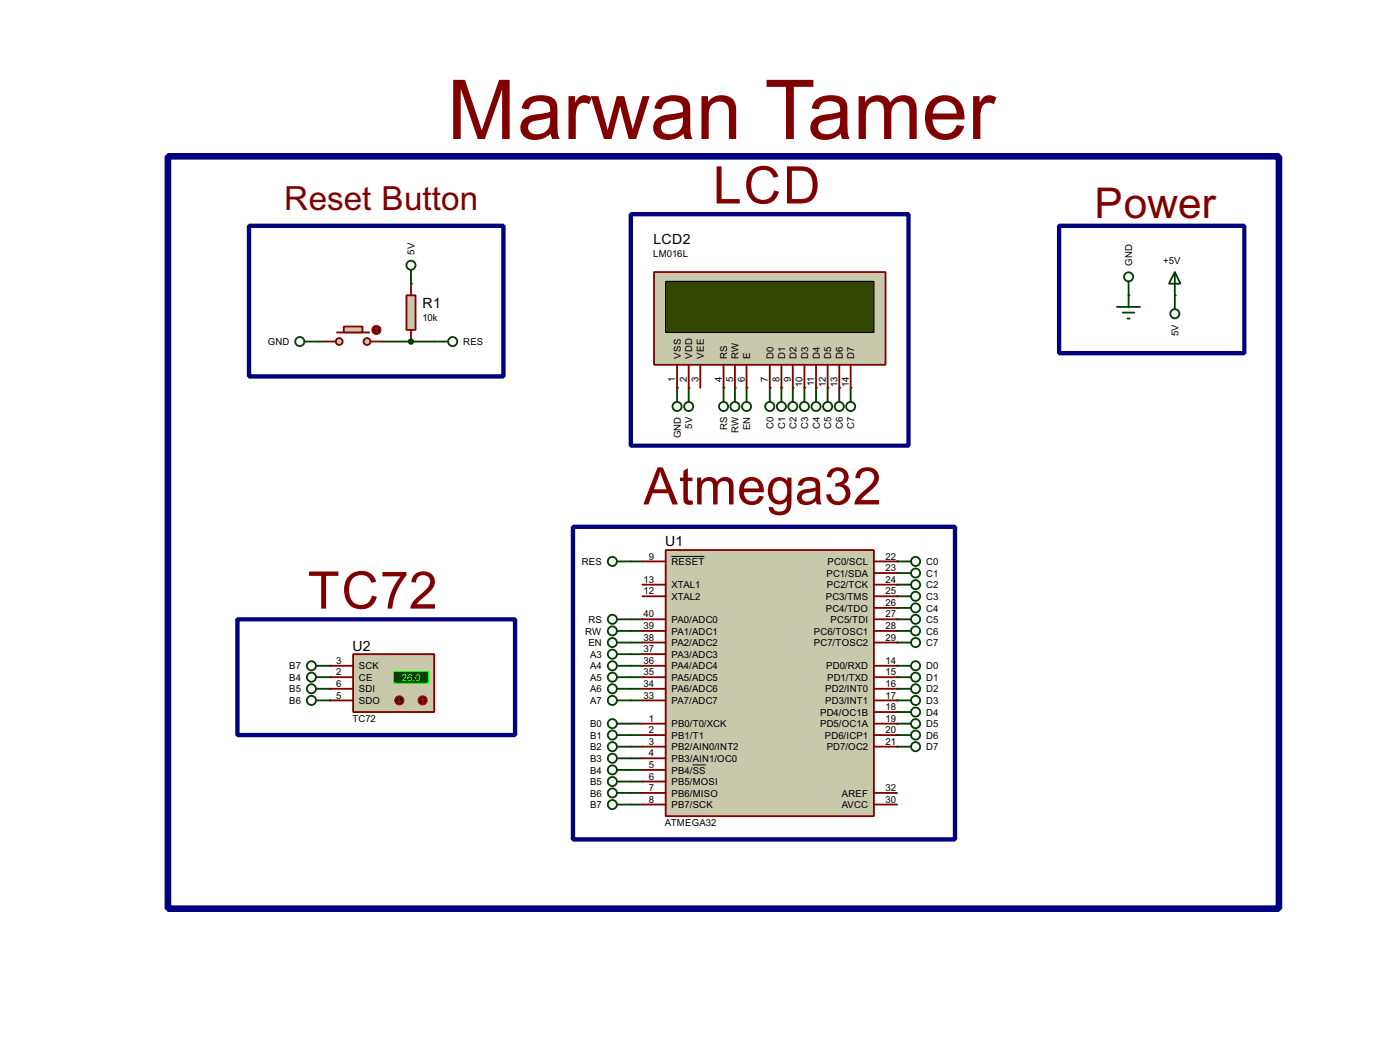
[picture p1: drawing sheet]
<svg xmlns="http://www.w3.org/2000/svg" width="307mm" height="231mm" viewBox="0 0 307 231" stroke-linecap="round" stroke-linejoin="round" font-family="sans-serif">
<path d="M69.9 75h1.3" fill="none" stroke="#004000" stroke-width=".4"/>
<g fill="#004000">
<circle cx="90.2" cy="62.3" r=".2"/>
<circle cx="90.2" cy="75" r=".2"/>
</g>
<path d="M83.9 75h11.4" fill="none" stroke="#004000" stroke-width=".4"/>
<g fill="#004000">
<circle cx="257.9" cy="64.8" r=".2"/>
<circle cx="247.7" cy="64.8" r=".2"/>
<circle cx="186.7" cy="85.1" r=".2"/>
<circle cx="184.2" cy="85.1" r=".2"/>
<circle cx="181.7" cy="85.1" r=".2"/>
<circle cx="179.1" cy="85.1" r=".2"/>
<circle cx="176.6" cy="85.1" r=".2"/>
<circle cx="174" cy="85.1" r=".2"/>
<circle cx="171.5" cy="85.1" r=".2"/>
<circle cx="169" cy="85.1" r=".2"/>
<circle cx="163.9" cy="85.1" r=".2"/>
<circle cx="161.3" cy="85.1" r=".2"/>
<circle cx="158.8" cy="85.1" r=".2"/>
<circle cx="148.6" cy="85.1" r=".2"/>
<circle cx="151.2" cy="85.1" r=".2"/>
<circle cx="72.4" cy="148.6" r=".2"/>
<circle cx="72.4" cy="146.1" r=".2"/>
<circle cx="72.4" cy="153.7" r=".2"/>
<circle cx="72.4" cy="151.2" r=".2"/>
</g>
<path d="M138.5 123.2h2.5M138.5 158.8h2.5M138.5 161.3h2.5M138.5 163.9h2.5M138.5 166.4h2.5M138.5 169h2.5M138.5 171.5h2.5M138.5 174h2.5M138.5 176.6h2.5" fill="none" stroke="#004000" stroke-width=".4"/>
<g fill="#004000">
<circle cx="196.9" cy="146.1" r=".2"/>
<circle cx="196.9" cy="148.6" r=".2"/>
<circle cx="196.9" cy="151.2" r=".2"/>
<circle cx="196.9" cy="153.7" r=".2"/>
<circle cx="196.9" cy="156.3" r=".2"/>
<circle cx="196.9" cy="158.8" r=".2"/>
<circle cx="196.9" cy="161.3" r=".2"/>
<circle cx="196.9" cy="163.9" r=".2"/>
<circle cx="196.9" cy="123.2" r=".2"/>
<circle cx="196.9" cy="125.8" r=".2"/>
<circle cx="196.9" cy="128.3" r=".2"/>
<circle cx="196.9" cy="130.9" r=".2"/>
<circle cx="196.9" cy="133.4" r=".2"/>
<circle cx="196.9" cy="135.9" r=".2"/>
<circle cx="196.9" cy="138.5" r=".2"/>
<circle cx="196.9" cy="141" r=".2"/>
</g>
<g fill="none" stroke="#004000" stroke-width=".4">
<path d="M135.4 138.5h5.6M135.4 135.9h5.6M135.4 123.2h3.1M196.9 138.5h3.1M196.9 135.9h3.1M196.9 123.2h3.1M196.9 125.8h3.1M196.9 128.3h3.1M196.9 133.4h3.1M196.9 130.9h3.1M135.4 153.7h5.6M135.4 151.2h5.6"/>
<path d="M135.4 148.6h5.6M135.4 146.1h5.6M135.4 143.6h5.6M135.4 141h5.6M135.4 158.8h3.1M196.9 141h3.1M135.4 161.3h3.1M135.4 163.9h3.1M135.4 166.4h3.1M135.4 169h3.1M135.4 171.5h3.1M135.4 174h3.1"/>
<circle cx="134.4" cy="138.5" r="1"/>
<circle cx="134.4" cy="123.2" r="1"/>
<circle cx="134.4" cy="135.9" r="1"/>
<circle cx="200.9" cy="123.2" r="1"/>
<circle cx="200.9" cy="133.4" r="1"/>
<circle cx="200.9" cy="128.3" r="1"/>
<circle cx="200.9" cy="138.5" r="1"/>
<circle cx="200.9" cy="130.9" r="1"/>
<circle cx="200.9" cy="135.9" r="1"/>
<circle cx="200.9" cy="125.8" r="1"/>
<circle cx="134.4" cy="158.8" r="1"/>
<circle cx="134.4" cy="153.7" r="1"/>
<circle cx="134.4" cy="141" r="1"/>
<circle cx="134.4" cy="146.1" r="1"/>
<circle cx="134.4" cy="148.6" r="1"/>
<circle cx="134.4" cy="151.2" r="1"/>
<circle cx="134.4" cy="143.6" r="1"/>
<circle cx="200.9" cy="141" r="1"/>
<circle cx="134.4" cy="174" r="1"/>
<circle cx="134.4" cy="161.3" r="1"/>
<circle cx="134.4" cy="163.9" r="1"/>
<circle cx="134.4" cy="166.4" r="1"/>
<circle cx="134.4" cy="171.5" r="1"/>
<circle cx="134.4" cy="169" r="1"/>
</g>
<path d="M125.8 115.6h83.8v68.6h-83.8z" fill="none" stroke="#000080" stroke-width=".95"/>
<g fill="#c8c8aa" stroke="#800000" stroke-width=".4">
<circle cx="80.5" cy="75" r=".75"/>
<circle cx="74.4" cy="75" r=".75"/>
</g>
<path d="M74 73h7.1" fill="none" stroke="#800000" stroke-width=".4"/>
<path d="M75.5 71.7h4.1v1.3h-4.1z" fill="#c8c8aa" stroke="#800000" stroke-width=".4"/>
<path d="M71.2 75h2.5M81.3 75h2.6" fill="none" stroke="#800000" stroke-width=".4"/>
<circle cx="82.6" cy="72.4" r="1" fill="#400000" stroke="#f00" stroke-width=".22"/>
<path d="M82.4 72.7l.2 .3M82.6 71.9v1.1M82.6 71.9l-.2 .3M82.6 71.9l.3 .3M82.9 72.7l-.3 .3" fill="none" stroke="#f00" stroke-width=".22"/>
<g fill="none" stroke="#004000" stroke-width=".4">
<path d="M66.9 75h3M95.3 75h3.1"/>
<circle cx="65.8" cy="75" r="1"/>
<circle cx="99.3" cy="75" r="1"/>
</g>
<path d="M89.2 64.8h2v7.6h-2z" fill="#c8c8aa" stroke="#800000" stroke-width=".4"/>
<path d="M90.2 62.3v2.5M90.2 72.4v2.6" fill="none" stroke="#800000" stroke-width=".4"/>
<g fill="none" stroke="#004000" stroke-width=".4">
<path d="M90.2 59.2v3.1M257.9 59.7l1.2 2.6h-2.5zM257.9 59.7v8.2M245.2 67.4h5M246.4 68.6h2.6M247.5 69.9h.5M247.7 61.8v5.6M148.6 85.1v3.1M151.2 85.1v3.1M158.8 85.1v3.1M161.3 85.1v3.1M163.9 85.1v3.1"/>
<path d="M169 85.1v3.1M171.5 85.1v3.1M174 85.1v3.1M176.6 85.1v3.1M179.1 85.1v3.1M181.7 85.1v3.1M184.2 85.1v3.1M186.7 85.1v3.1M196.9 146.1h3.1M196.9 148.6h3.1M196.9 151.2h3.1M196.9 153.7h3.1"/>
<path d="M196.9 156.3h3.1M196.9 158.8h3.1M196.9 161.3h3.1M196.9 163.9h3.1"/>
<circle cx="90.2" cy="58.2" r="1"/>
<circle cx="247.7" cy="60.8" r="1"/>
<circle cx="257.8" cy="68.9" r="1"/>
<circle cx="148.6" cy="89.2" r="1"/>
<circle cx="151.1" cy="89.2" r="1"/>
<circle cx="158.8" cy="89.2" r="1"/>
<circle cx="161.3" cy="89.2" r="1"/>
<circle cx="163.8" cy="89.2" r="1"/>
<circle cx="168.9" cy="89.2" r="1"/>
<circle cx="171.5" cy="89.2" r="1"/>
<circle cx="174" cy="89.2" r="1"/>
<circle cx="176.5" cy="89.2" r="1"/>
<circle cx="179.1" cy="89.2" r="1"/>
<circle cx="181.6" cy="89.2" r="1"/>
<circle cx="184.2" cy="89.2" r="1"/>
<circle cx="186.7" cy="89.2" r="1"/>
<circle cx="200.9" cy="153.7" r="1"/>
<circle cx="200.9" cy="146.1" r="1"/>
<circle cx="200.9" cy="158.8" r="1"/>
<circle cx="200.9" cy="156.3" r="1"/>
<circle cx="200.9" cy="148.6" r="1"/>
<circle cx="200.9" cy="151.2" r="1"/>
<circle cx="200.9" cy="161.3" r="1"/>
<circle cx="200.9" cy="163.9" r="1"/>
</g>
<circle cx="90.2" cy="75" r=".5" fill="#004000" stroke="#004000" stroke-width=".4"/>
<path d="M54.7 49.6h55.8v33h-55.8zM138.5 47h60.9v50.8h-60.9zM232.5 49.6h40.6v27.9h-40.6zM52.1 135.9h61v25.4h-61z" fill="none" stroke="#000080" stroke-width=".95"/>
<path d="M36.9 34.3h243.8v165.1h-243.8z" fill="none" stroke="#000080" stroke-width="1.5"/>
<path d="M143.6 59.7h50.8v20.4h-50.8z" fill="#c8c8aa" stroke="#800000" stroke-width=".4"/>
<path d="M146.1 61.8h45.7v11.2h-45.7z" fill="#324600" stroke="#000" stroke-width=".25"/>
<g fill="none" stroke="#800000" stroke-width=".4">
<path d="M148.6 80.1v5M151.2 80.1v5M153.7 80.1v5M158.8 80.1v5M161.3 80.1v5M163.9 80.1v5M169 80.1v5M171.5 80.1v5M174 80.1v5M176.6 80.1v5M179.1 80.1v5M181.7 80.1v5"/>
<path d="M184.2 80.1v5M186.7 80.1v5"/>
</g>
<g fill="none" stroke="#004000" stroke-width=".4">
<path d="M69.4 148.6h3M69.4 151.2h3M69.4 153.7h3M69.4 146.1h3"/>
<circle cx="68.3" cy="153.7" r="1"/>
<circle cx="68.3" cy="151.2" r="1"/>
<circle cx="68.3" cy="148.6" r="1"/>
<circle cx="68.3" cy="146.1" r="1"/>
</g>
<path d="M77.5 143.6h17.8v12.7h-17.8z" fill="#c8c8aa" stroke="#800000" stroke-width=".4"/>
<path d="M86.4 147.4h7.6v2.5h-7.6z" fill="#004000" stroke="#0f0" stroke-width=".22"/>
<path d="M72.4 148.6h5.1M72.4 146.1h5.1M72.4 153.7h5.1M72.4 151.2h5.1" fill="none" stroke="#800000" stroke-width=".4"/>
<circle cx="92.7" cy="153.7" r="1" fill="#400000" stroke="#f00" stroke-width=".22"/>
<path d="M92.8 153.2l-.3 .3M92.8 153.2l.2 .3M92.8 153.2v1" fill="none" stroke="#f00" stroke-width=".22"/>
<circle cx="87.6" cy="153.7" r="1" fill="#400000" stroke="#f00" stroke-width=".22"/>
<path d="M87.4 154l.3 .2M87.7 153.2v1M87.9 154l-.2 .2" fill="none" stroke="#f00" stroke-width=".22"/>
<g fill="none" stroke="#004000" stroke-width=".4">
<path d="M135.4 176.6h3.1"/>
<circle cx="134.4" cy="176.6" r="1"/>
</g>
<path d="M146.1 120.7h45.7v58.4h-45.7z" fill="#c8c8aa" stroke="#800000" stroke-width=".4"/>
<g fill="none" stroke="#800000" stroke-width=".4">
<path d="M141 123.2h5.1M141 130.9h5.1M141 128.3h5.1M141 135.9h5.1M141 138.5h5.1M191.8 123.2h5.1M191.8 130.9h5.1M191.8 128.3h5.1M191.8 125.8h5.1M191.8 133.4h5.1M191.8 135.9h5.1M191.8 138.5h5.1"/>
<path d="M141 158.8h5.1M141 146.1h5.1M141 148.6h5.1M141 151.2h5.1M141 153.7h5.1M141 141h5.1M141 143.6h5.1M191.8 158.8h5.1M191.8 146.1h5.1M191.8 148.6h5.1M191.8 151.2h5.1M191.8 153.7h5.1"/>
<path d="M191.8 156.3h5.1M191.8 141h5.1M141 161.3h5.1M141 163.9h5.1M141 166.4h5.1M141 169h5.1M141 171.5h5.1M141 174h5.1M141 176.6h5.1M191.8 161.3h5.1M191.8 163.9h5.1M191.8 174h5.1"/>
<path d="M191.8 176.6h5.1"/>
</g>
<path d="M147.4 122.1h7.2M152 167.9h2.9" fill="none" stroke="#000" stroke-width=".22"/>
<text font-size="20.3" fill="#800000" x="98.1" y="30.5">Marwan Tamer</text>
<g font-size="12.7" fill="#800000">
<text x="156.5" y="44.7">LCD</text>
<text x="141.2" y="110.7">Atmega32</text>
<text x="67.6" y="133.6">TC72</text>
</g>
<text font-size="10.4" fill="#800000" x="240.2" y="47.9">Power</text>
<text font-size="8.2" fill="#800000" x="62.4" y="46.1">Reset Button</text>
<g font-size="3.5">
<text x="143.4" y="53.6">LCD2</text>
<text x="92.8" y="67.5">R1</text>
<text x="146" y="119.9">U1</text>
<text x="77.4" y="142.8">U2</text>
</g>
<g font-size="2.4">
<text x="91" y="55.9" transform="rotate(-90 91 55.9)">5V</text>
<text x="143.4" y="56.4">LM016L</text>
<text x="248.5" y="58.4" transform="rotate(-90 248.5 58.4)">GND</text>
<text x="255.3" y="58">+5V</text>
<text x="92.7" y="70.4">10k</text>
<text x="58.8" y="75.8">GND</text>
<text x="101.7" y="75.8">RES</text>
<text x="258.7" y="73.7" transform="rotate(-90 258.7 73.7)">5V</text>
<text x="148.2" y="83.8" transform="rotate(-90 148.2 83.8)">1</text>
<text x="149.4" y="78.7" transform="rotate(-90 149.4 78.7)">VSS</text>
<text x="150.8" y="83.8" transform="rotate(-90 150.8 83.8)">2</text>
<text x="152" y="78.7" transform="rotate(-90 152 78.7)">VDD</text>
<text x="153.3" y="83.7" transform="rotate(-90 153.3 83.7)">3</text>
<text x="154.5" y="78.7" transform="rotate(-90 154.5 78.7)">VEE</text>
<text x="158.4" y="83.8" transform="rotate(-90 158.4 83.8)">4</text>
<text x="159.6" y="78.7" transform="rotate(-90 159.6 78.7)">RS</text>
<text x="160.9" y="83.8" transform="rotate(-90 160.9 83.8)">5</text>
<text x="162.1" y="78.7" transform="rotate(-90 162.1 78.7)">RW</text>
<text x="163.5" y="83.8" transform="rotate(-90 163.5 83.8)">6</text>
<text x="164.7" y="78.7" transform="rotate(-90 164.7 78.7)">E</text>
<text x="168.6" y="83.8" transform="rotate(-90 168.6 83.8)">7</text>
<text x="169.8" y="78.7" transform="rotate(-90 169.8 78.7)">D0</text>
<text x="171.1" y="83.8" transform="rotate(-90 171.1 83.8)">8</text>
<text x="172.3" y="78.7" transform="rotate(-90 172.3 78.7)">D1</text>
<text x="173.6" y="83.8" transform="rotate(-90 173.6 83.8)">9</text>
<text x="174.8" y="78.7" transform="rotate(-90 174.8 78.7)">D2</text>
<text x="177.4" y="78.7" transform="rotate(-90 177.4 78.7)">D3</text>
<text x="179.9" y="78.7" transform="rotate(-90 179.9 78.7)">D4</text>
<text x="182.5" y="78.7" transform="rotate(-90 182.5 78.7)">D5</text>
<text x="185" y="78.7" transform="rotate(-90 185 78.7)">D6</text>
<text x="187.5" y="78.7" transform="rotate(-90 187.5 78.7)">D7</text>
<text x="176.2" y="84.9" transform="rotate(-90 176.2 84.9)">10</text>
<text x="178.7" y="84.7" transform="rotate(-90 178.7 84.7)">11</text>
<text x="181.3" y="84.9" transform="rotate(-90 181.3 84.9)">12</text>
<text x="183.8" y="84.9" transform="rotate(-90 183.8 84.9)">13</text>
<text x="186.3" y="84.9" transform="rotate(-90 186.3 84.9)">14</text>
<text x="152" y="94.1" transform="rotate(-90 152 94.1)">5V</text>
<text x="159.6" y="94.4" transform="rotate(-90 159.6 94.4)">RS</text>
<text x="162.1" y="95.1" transform="rotate(-90 162.1 95.1)">RW</text>
<text x="164.7" y="94.4" transform="rotate(-90 164.7 94.4)">EN</text>
<text x="169.8" y="94.1" transform="rotate(-90 169.8 94.1)">C0</text>
<text x="172.3" y="94.1" transform="rotate(-90 172.3 94.1)">C1</text>
<text x="174.8" y="94.1" transform="rotate(-90 174.8 94.1)">C2</text>
<text x="177.4" y="94.1" transform="rotate(-90 177.4 94.1)">C3</text>
<text x="179.9" y="94.1" transform="rotate(-90 179.9 94.1)">C4</text>
<text x="182.5" y="94.1" transform="rotate(-90 182.5 94.1)">C5</text>
<text x="185" y="94.1" transform="rotate(-90 185 94.1)">C6</text>
<text x="187.5" y="94.1" transform="rotate(-90 187.5 94.1)">C7</text>
<text x="149.4" y="96.2" transform="rotate(-90 149.4 96.2)">GND</text>
<text x="127.7" y="124">RES</text>
<text x="142.4" y="122.8">9</text>
<text x="147.4" y="124">RESET</text>
<text x="181.6" y="124">PC0/SCL</text>
<text x="194.4" y="122.8">22</text>
<text x="194.4" y="125.4">23</text>
<text x="203.3" y="124">C0</text>
<text x="141.3" y="130.5">12</text>
<text x="141.3" y="127.9">13</text>
<text x="147.4" y="131.7">XTAL2</text>
<text x="147.4" y="129.1">XTAL1</text>
<text x="181.2" y="131.7">PC3/TMS</text>
<text x="181.4" y="126.6">PC1/SDA</text>
<text x="181.5" y="129.1">PC2/TCK</text>
<text x="194.4" y="127.9">24</text>
<text x="194.4" y="130.5">25</text>
<text x="203.3" y="126.6">C1</text>
<text x="203.3" y="129.1">C2</text>
<text x="203.3" y="131.7">C3</text>
<text x="129.1" y="136.7">RS</text>
<text x="141.3" y="135.5">40</text>
<text x="147.4" y="136.7">PA0/ADC0</text>
<text x="181.2" y="134.2">PC4/TDO</text>
<text x="182.3" y="136.7">PC5/TDI</text>
<text x="194.4" y="133">26</text>
<text x="194.4" y="135.5">27</text>
<text x="203.3" y="136.7">C5</text>
<text x="203.3" y="134.2">C4</text>
<text x="128.4" y="139.3">RW</text>
<text x="129.1" y="141.8">EN</text>
<text x="141.3" y="143.2">37</text>
<text x="141.3" y="140.6">38</text>
<text x="141.3" y="138.1">39</text>
<text x="147.4" y="141.8">PA2/ADC2</text>
<text x="147.4" y="139.3">PA1/ADC1</text>
<text x="178.6" y="139.3">PC6/TOSC1</text>
<text x="178.6" y="141.8">PC7/TOSC2</text>
<text x="194.4" y="138.1">28</text>
<text x="194.4" y="140.6">29</text>
<text x="203.3" y="139.3">C6</text>
<text x="203.3" y="141.8">C7</text>
<text x="63.5" y="149.4">B4</text>
<text x="63.5" y="146.9">B7</text>
<text x="73.8" y="148.2">2</text>
<text x="73.8" y="145.7">3</text>
<text x="78.8" y="149.4">CE</text>
<text x="78.8" y="146.9">SCK</text>
<text x="129.5" y="144.4">A3</text>
<text x="129.5" y="146.9">A4</text>
<text x="129.5" y="149.4">A5</text>
<text x="141.3" y="148.2">35</text>
<text x="141.3" y="145.7">36</text>
<text x="147.4" y="149.4">PA5/ADC5</text>
<text x="147.4" y="146.9">PA4/ADC4</text>
<text x="147.4" y="144.4">PA3/ADC3</text>
<text x="181.3" y="146.9">PD0/RXD</text>
<text x="181.5" y="149.4">PD1/TXD</text>
<text x="194.4" y="145.7">14</text>
<text x="194.4" y="148.2">15</text>
<text x="203.3" y="146.9">D0</text>
<text x="203.3" y="149.4">D1</text>
<text x="63.5" y="152">B5</text>
<text x="63.5" y="154.5">B6</text>
<text x="73.8" y="153.3">5</text>
<text x="73.8" y="150.8">6</text>
<text x="78.8" y="154.5">SDO</text>
<text x="78.8" y="152">SDI</text>
<text x="129.5" y="152">A6</text>
<text x="129.5" y="154.5">A7</text>
<text x="141.3" y="153.3">33</text>
<text x="141.3" y="150.8">34</text>
<text x="147.4" y="154.5">PA7/ADC7</text>
<text x="147.4" y="152">PA6/ADC6</text>
<text x="181.1" y="152">PD2/INT0</text>
<text x="181.1" y="154.5">PD3/INT1</text>
<text x="194.4" y="150.8">16</text>
<text x="194.4" y="153.3">17</text>
<text x="194.4" y="155.9">18</text>
<text x="203.3" y="152">D2</text>
<text x="203.3" y="154.5">D3</text>
<text x="77.3" y="158.5">TC72</text>
<text x="129.5" y="159.6">B0</text>
<text x="142.4" y="158.4">1</text>
<text x="142.4" y="160.9">2</text>
<text x="147.4" y="159.6">PB0/T0/XCK</text>
<text x="180" y="157.1">PD4/OC1B</text>
<text x="180" y="159.6">PD5/OC1A</text>
<text x="194.4" y="158.4">19</text>
<text x="194.4" y="160.9">20</text>
<text x="203.3" y="157.1">D4</text>
<text x="203.3" y="159.6">D5</text>
<text x="129.5" y="162.1">B1</text>
<text x="129.5" y="164.7">B2</text>
<text x="129.5" y="167.2">B3</text>
<text x="142.4" y="163.5">3</text>
<text x="142.4" y="166">4</text>
<text x="147.4" y="162.1">PB1/T1</text>
<text x="147.4" y="164.7">PB2/AIN0/INT2</text>
<text x="147.4" y="167.2">PB3/AIN1/OC0</text>
<text x="181" y="162.1">PD6/ICP1</text>
<text x="181.4" y="164.7">PD7/OC2</text>
<text x="194.4" y="163.5">21</text>
<text x="203.3" y="162.1">D6</text>
<text x="203.3" y="164.7">D7</text>
<text x="129.5" y="169.8">B4</text>
<text x="129.5" y="172.3">B5</text>
<text x="142.4" y="168.6">5</text>
<text x="142.4" y="171.1">6</text>
<text x="142.4" y="173.6">7</text>
<text x="147.4" y="169.8">PB4/SS</text>
<text x="147.4" y="172.3">PB5/MOSI</text>
<text x="194.4" y="173.6">32</text>
<text x="129.5" y="174.8">B6</text>
<text x="129.5" y="177.4">B7</text>
<text x="142.4" y="176.2">8</text>
<text x="147.4" y="174.8">PB6/MISO</text>
<text x="147.4" y="177.4">PB7/SCK</text>
<text x="184.7" y="177.4">AVCC</text>
<text x="184.8" y="174.8">AREF</text>
<text x="194.4" y="176.2">30</text>
<text x="145.9" y="181.3">ATMEGA32</text>
</g>
<text font-size="2.4" fill="#0f0" x="88.2" y="149.4">26.0</text>
</svg>
